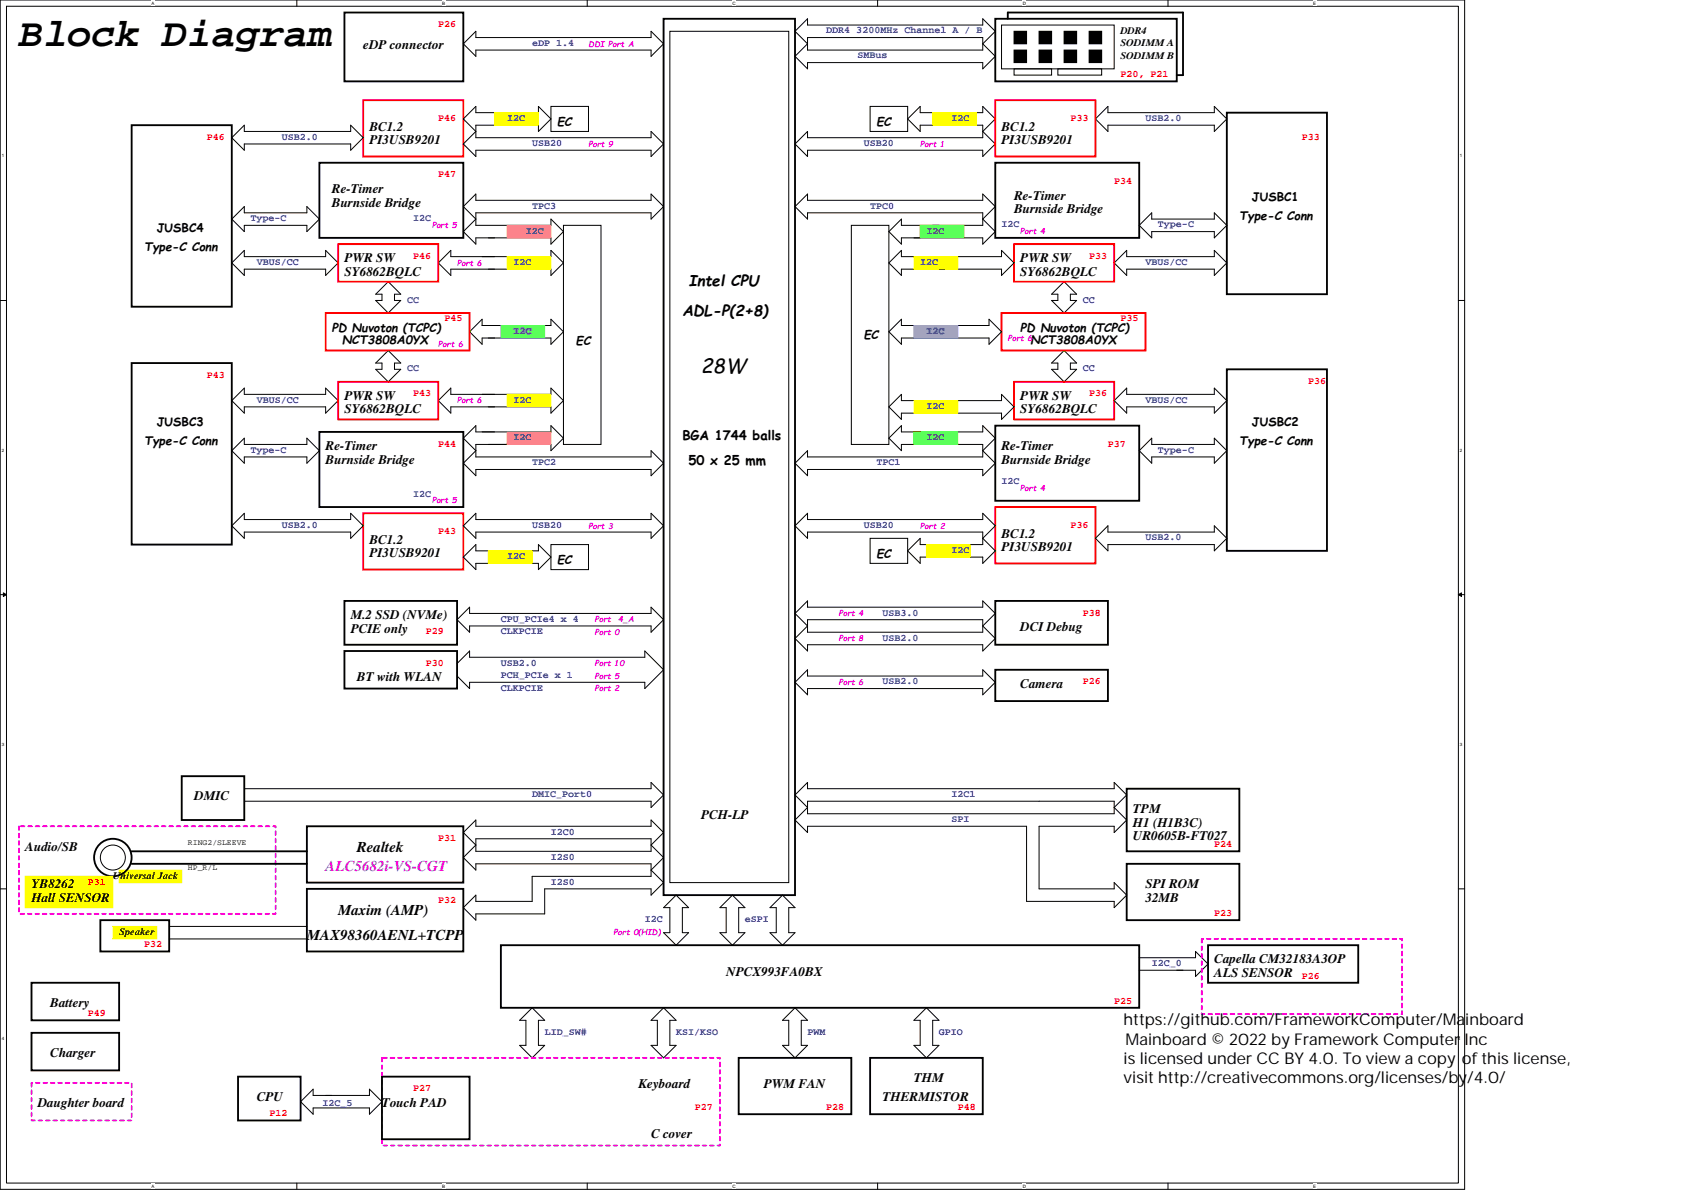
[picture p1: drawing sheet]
<svg xmlns="http://www.w3.org/2000/svg" width="297mm" height="210mm" viewBox="0 0 297 210" stroke-linecap="round" stroke-linejoin="round" font-family="sans-serif">
<path d="M0 0h255.6v207.5h-255.6zM1.1 1.1h253.4v205.3h-253.4z" fill="none" stroke="#000" stroke-width=".17"/>
<g fill="#fff">
<path d="M26.5 .1h.5v.9h-.5z"/>
<path d="M26.5 206.5h.5v.9h-.5z"/>
</g>
<path d="M51.8 0v1.1M51.8 206.4v1.1" fill="none" stroke="#000" stroke-width=".17"/>
<g fill="#fff">
<path d="M77.1 .1h.6v.9h-.6z"/>
<path d="M77.1 206.5h.6v.9h-.6z"/>
</g>
<path d="M102.5 0v1.1M102.5 206.4v1.1" fill="none" stroke="#000" stroke-width=".17"/>
<g fill="#fff">
<path d="M127.8 .1h.6v.9h-.6z"/>
<path d="M127.8 206.5h.6v.9h-.6z"/>
</g>
<path d="M153.2 0v1.1M153.2 206.4v1.1" fill="none" stroke="#000" stroke-width=".17"/>
<g fill="#fff">
<path d="M178.5 .1h.6v.9h-.6z"/>
<path d="M178.5 206.5h.6v.9h-.6z"/>
</g>
<path d="M203.8 0v1.1M203.8 206.4v1.1" fill="none" stroke="#000" stroke-width=".17"/>
<g fill="#fff">
<path d="M229.2 .1h.5v.9h-.5z"/>
<path d="M229.2 206.5h.5v.9h-.5z"/>
<path d="M.3 26.8h.5v.8h-.5z"/>
<path d="M254.8 26.8h.4v.8h-.4z"/>
<path d="M.3 78.1h.5v.9h-.5z"/>
<path d="M254.8 78.1h.4v.9h-.4z"/>
</g>
<path d="M0 52.4h1.1M254.5 52.4h1.1" fill="none" stroke="#000" stroke-width=".17"/>
<g fill="#fff">
<path d="M.3 129.4h.5v.9h-.5z"/>
<path d="M254.8 129.4h.4v.9h-.4z"/>
</g>
<path d="M0 103.8h1.1M.6 103.4l.5 .4-.5 .3zM254.5 103.8h1.1M254.5 103.8l.6-.4v.7z" fill="none" stroke="#000" stroke-width=".17"/>
<path d="M.6 103.4l.5 .4-.5 .3zM254.5 103.8l.6-.4v.7z" fill="#000"/>
<g fill="#fff">
<path d="M.3 180.8h.5v.8h-.5z"/>
<path d="M254.8 180.8h.4v.8h-.4z"/>
</g>
<path d="M83 5.5v1.1h30.6v-1.1l2.2 2.1-2.2 2.2v-1.1h-30.6v1.1l-2.1-2.2zM116.9 5.5h20.8v148.5h-20.8zM0 155.1h1.1M254.5 155.1h1.1" fill="none" stroke="#000" stroke-width=".17"/>
<path d="M3.3 144.2h44.8v15.3h-44.8z" fill="none" stroke="#f0f" stroke-width=".32" stroke-dasharray=".6 .6"/>
<path d="M115.8 3.3h22.9v152.9h-22.9zM53.6 144.2h27.3v9.8h-27.3z" fill="none" stroke="#000" stroke-width=".32"/>
<path d="M19.7 161.6h7.6v2.2h-7.6z" fill-rule="evenodd" fill="#ff0"/>
<path d="M19.7 161.6h7.6v2.2h-7.6z" fill="none" stroke="#ff0" stroke-width=".17"/>
<path d="M60.1 2.2h20.8v12h-20.8zM60.1 113.6h19.7v6.5h-19.7zM31.7 135.4h10.9v7.7h-10.9zM17.5 160.6h12v5.4h-12z" fill="none" stroke="#000" stroke-width=".32"/>
<path d="M20.8 151.8h10.9v2.2h-10.9z" fill-rule="evenodd" fill="#ff0"/>
<path d="M20.8 151.8h10.9v2.2h-10.9z" fill="none" stroke="#ff0" stroke-width=".17"/>
<g fill="none" stroke="#000" stroke-width=".17">
<path d="M83 18.6v1.1h11v-1.1l2.2 2.2-2.2 2.1v-1.1h-11v1.1l-2.1-2.1zM96.2 18.6h6.5v4.3h-6.5zM140.9 7.6l-2.2-2.1 2.2-2.2v1.1h30.6v-1.1l2.2 2.2-2.2 2.1M140.9 7.6v-1h30.6v1M140.9 7.6v1.1h30.6v-1.1M140.9 7.6l-2.2 2.2 2.2 2.2v-1.1h30.6v1.1l2.2-2.2-2.2-2.2M151.9 18.6h6.5v4.3h-6.5zM160.6 18.6v1.1h10.9v-1.1l2.2 2.2-2.2 2.1v-1.1h-10.9v1.1l-2.2-2.1zM174.8 4.4h19.7v7.6h-19.7zM177 12h6.5v1.1h-6.5zM177 5.5h2.2v2.1h-2.2zM177 8.7h2.2v2.2h-2.2z"/>
<path d="M181.3 5.5h2.2v2.1h-2.2zM181.3 8.7h2.2v2.2h-2.2zM184.6 12h7.7v1.1h-7.7zM185.7 5.5h2.2v2.1h-2.2zM185.7 8.7h2.2v2.2h-2.2zM190.1 5.5h2.2v2.1h-2.2zM190.1 8.7h2.2v2.2h-2.2zM40.5 24l2.1-2.2v1.1h18.6v-1.1l2.2 2.2-2.2 2.2v-1.1h-18.6v1.1zM42.6 36v1.1h11v-1.1l2.1 2.2-2.1 2.2v-1.1h-11v1.1l-2.1-2.2zM80.9 36l2.1-2.1v1.1h30.6v-1.1l2.2 2.1-2.2 2.2v-1.1h-30.6v1.1zM83 22.9v1.1h30.6v-1.1l2.2 2.2-2.2 2.2v-1.1h-30.6v1.1l-2.1-2.2zM83 38.2l-2.1 2.2 2.1 2.2v-1.1h3.3"/>
<path d="M83 38.2v1.1h13.2v-1.1l2.1 2.2-2.1 2.2v-1.1h-11M98.3 39.3h6.6v38.2h-6.6zM138.7 36l2.2-2.1v1.1h30.6v-1.1l2.2 2.1-2.2 2.2v-1.1h-30.6v1.1zM140.9 22.9v1.1h30.6v-1.1l2.2 2.2-2.2 2.2v-1.1h-30.6v1.1l-2.2-2.2zM148.6 39.3h6.5v38.2h-6.5zM163.9 39.3h-6.6v-1.1l-2.2 2.2 2.2 2.2v-1.1h3.3M171.5 38.2v1.1h-8.7M171.5 38.2l2.2 2.2-2.2 2.2v-1.1h-12M191.2 20.8l2.2-2.2v1.1h18.5v-1.1l2.2 2.2-2.2 2.1v-1.1h-18.5v1.1zM201 37.1v1.1h10.9v-1.1l2.2 2.2-2.2 2.2v-1.1h-10.9v1.1l-2.2-2.2zM40.5 45.9l2.1-2.2v1.1h14.2v-1.1l2.2 2.2-2.2 2.2v-1.1h-14.2v1.1zM65.6 51.3l2.2-2.2 2.1 2.2h-1.1v1.1h1.1l-2.1 2.2-2.2-2.2h1.1v-1.1z"/>
<path d="M84.1 56.8h12.1v-1.1l2.1 2.2-2.1 2.2v-1.1h-11M84.1 44.8h12.1v-1.1l2.1 2.2-2.1 2.2v-1.1h-11M84.1 56.8v-1.1l-2.1 2.2 2.1 2.2v-1.1h2.2M84.1 56.8h2.2M86.3 44.8h-7.6v-1.1l-2.2 2.2 2.2 2.2v-1.1h7.6M160.6 56.8h12v-1.1l2.2 2.2-2.2 2.2v-1.1h-15.3v1.1l-2.2-2.2 2.2-2.2v1.1h4.4M162.8 44.8h12v-1.1l2.2 2.2-2.2 2.2v-1.1h-10.9M165 44.8h-7.7v-1.1l-2.2 2.2 2.2 2.2v-1.1h7.7M185.7 49.1l2.2 2.2h-1.1v1.1h1.1l-2.2 2.2-2.2-2.2h1.1v-1.1h-1.1zM196.6 43.7v1.1h15.3v-1.1l2.2 2.2-2.2 2.2v-1.1h-15.3v1.1l-2.1-2.2zM42.6 67.7v1.1h14.2v-1.1l2.2 2.2-2.2 2.2v-1.1h-14.2v1.1l-2.1-2.2zM42.6 76.5v1h11v-1l2.1 2.1-2.1 2.2v-1.1h-11v1.1l-2.1-2.2z"/>
<path d="M67.8 61.2l2.1 2.1h-1.1v1.1h1.1l-2.1 2.2-2.2-2.2h1.1v-1.1h-1.1zM83 78.6v1.1h30.6v-1.1l2.2 2.2M83 78.6l-2.1 2.2 2.1 2.2v-1.1h30.6M84.1 75.4h12.1v-1.1l2.1 2.2-2.1 2.1v-1.1h-11M84.1 68.8h12.1v-1.1l2.1 2.2-2.1 2.2v-1.1h-11M86.3 68.8h-7.6v-1.1l-2.2 2.2 2.2 2.2v-1.1h7.6M86.3 75.4h-3.3v-1.1l-2.1 2.2 2.1 2.1M89.6 77.5h-6.6v1.1M159.5 75.4h12v-1.1l2.2 2.2-2.2 2.1M160.6 75.4h-3.3v-1.1l-2.2 2.2 2.2 2.1v-1.1h6.6M160.6 77.5h10.9v1.1M162.8 69.9h12v-1.1l2.2 2.2-2.2 2.2v-1.1h-17.5v1.1l-2.2-2.2 2.2-2.2v1.1h7.7"/>
<path d="M183.5 63.3l2.2-2.1 2.2 2.1h-1.1v1.1h1.1l-2.2 2.2-2.2-2.2h1.1v-1.1zM196.6 67.7v1.1h15.3v-1.1l2.2 2.2-2.2 2.2v-1.1h-15.3v1.1l-2.1-2.2zM201 76.5v1h10.9v-1l2.2 2.1-2.2 2.2v-1.1h-10.9v1.1l-2.2-2.2zM40.5 91.7l2.1-2.1v1.1h18.6v-1.1l2.2 2.1-2.2 2.2v-1.1h-18.6v1.1zM80.9 91.7l2.1-2.1v1.1h30.6v-1.1l2.2 2.1-2.2 2.2v-1.1h-30.6v1.1zM83 95v1.1h11v-1.1l2.2 2.2-2.2 2.2v-1.1h-11v1.1l-2.1-2.2zM96.2 95h6.5v4.4h-6.5zM138.7 80.8l2.2-2.2v1.1h30.6v-1.1l2.2 2.2-2.2 2.2v-1.1h-30.6v1.1zM138.7 91.7l2.2-2.1v1.1h30.6v-1.1l2.2 2.1-2.2 2.2v-1.1h-30.6v1.1zM151.9 93.9h6.5v4.4h-6.5zM160.6 93.9v1.1h10.9v-1.1l2.2 2.2-2.2 2.2v-1.1h-10.9v1.1l-2.2-2.2zM191.2 93.9l2.2-2.2v1.1h18.5v-1.1l2.2 2.2-2.2 2.2v-1.1h-18.5v1.1z"/>
<path d="M79.8 108.1l2.2-2.2v1.1h31.6v-1.1l2.2 2.2-2.2 2.2v-1.1h-31.6v1.1zM79.8 115.8l2.2-2.2v1.1h30.5v-1.1l3.3 3.3-3.3 3.2v-1.1h-30.5v1.1l-2.2-2.1M140.9 116.9v1.1h30.6v-1.1l2.2 2.1-2.2 2.2v-1.1h-30.6v1.1l-2.2-2.2zM140.9 104.9v1h30.6v-1l2.2 2.1-2.2 2.2 2.2 2.2-2.2 2.2v-1.1h-30.6v1.1l-2.2-2.2 2.2-2.2-2.2-2.2zM140.9 108.1h30.6v2.2h-30.6zM42.6 137.6h71v-1.1l2.2 2.2-2.2 2.2v-1.1h-71M83 147.4l-2.1-2.1 2.1-2.2v1.1h30.6v-1.1l2.2 2.2-2.2 2.1 2.2 2.2-2.2 2.2M83 146.4h30.6v2.1h-30.6zM83 147.4l-2.1 2.2 2.1 2.2v-1.1h30.6v1.1M83 156.2v1.1h9.9v-4.4h20.7v-1.1l2.2 2.2-2.2 2.2v-1.1h-18.5v4.4h-12.1v1.1l-2.1-2.2zM115.8 158.4l2.2-2.2 2.2 2.2h-1.1v4.3h1.1l-2.2 2.2-2.2-2.2h1.1v-4.3zM127.8 156.2l2.2 2.2h-1.1v4.3h1.1l-2.2 2.2-2.2-2.2h1.1v-4.3h-1.1z"/>
<path d="M136.6 156.2l2.1 2.2h-1v4.3h1l-2.1 2.2-2.2-2.2h1.1v-4.3h-1.1zM140.9 140.9l-2.2 2.2 2.2 2.2v-1.1h38.3v13.1h15.3v1.1l2.1-2.2-2.1-2.2v1.1h-13.2v-10.9h13.2v1.1l2.1-2.2-2.1-2.2M140.9 140.9v1.1h53.6v-1.1M140.9 140.9l-2.2-2.2 2.2-2.2v1.1h53.6v-1.1l2.1 2.2-2.1 2.2M140.9 140.9v-1.1h53.6v1.1M29.5 161.6h24.1M29.5 163.8h24.1M90.7 178l2.2-2.2 2.2 2.2h-1.1v4.4h1.1l-2.2 2.2-2.2-2.2h1.1v-4.4zM115.8 175.8l2.2 2.2h-1.1v4.4h1.1l-2.2 2.2-2.2-2.2h1.1v-4.4h-1.1zM136.6 178l2.1-2.2 2.2 2.2h-1.1v4.4h1.1l-2.2 2.2-2.1-2.2h1.1v-4.4zM159.5 178l2.2-2.2 2.2 2.2h-1.1v4.4h1.1l-2.2 2.2-2.2-2.2h1.1v-4.4zM198.8 167.1h9.8v-1.1l2.2 2.2-2.2 2.2v-1.1h-3.2"/>
<path d="M198.8 169.3h7.7M56.8 191.1h7.7v-1.1l2.2 2.2-2.2 2.2v-1.1h-9.9v1.1l-2.1-2.2 2.1-2.2v1.1h3.3"/>
<circle cx="19.7" cy="149.6" r="2.18"/>
</g>
<path d="M5.5 189h17.5v6.5h-17.5zM66.7 184.6h58.9v15.3h-58.9z" fill="none" stroke="#f0f" stroke-width=".32" stroke-dasharray=".6 .6"/>
<g fill="none" stroke="#000" stroke-width=".32">
<path d="M173.7 3.3h31.7v10.9h-31.7zM175.9 3.3v-1.1h30.6v10.9h-1.1M214.1 19.7h17.5v31.6h-17.5zM23 21.8h17.5v31.7h-17.5zM55.7 28.4h25.2v13.1h-25.2zM173.7 28.4h25.1v13.1h-25.1zM23 63.3h17.5v31.7h-17.5zM55.7 75.4h25.2v13.1h-25.2zM173.7 74.3h25.1v13.1h-25.1zM214.1 64.4h17.5v31.7h-17.5zM60.1 104.9h19.7v7.6h-19.7zM173.7 116.9h19.7v5.4h-19.7z"/>
<path d="M173.7 104.9h19.7v7.6h-19.7zM196.6 137.6h19.7v10.9h-19.7zM23 148.5h30.6M23 150.7h30.6M53.6 155.1h27.3v10.9h-27.3zM196.6 150.7h19.7v9.9h-19.7zM5.5 171.5h15.3v6.5h-15.3zM87.4 164.9h111.4v10.9h-111.4zM210.8 164.9h26.2v6.6h-26.2zM5.5 180.2h15.3v6.6h-15.3zM41.5 187.9h11v7.6h-11zM66.7 187.9h15.3v10.9h-15.3z"/>
<path d="M128.9 184.6h19.7v9.8h-19.7zM151.9 184.6h19.6v9.8h-19.6z"/>
<circle cx="19.7" cy="149.6" r="3.3"/>
</g>
<path d="M63.4 17.5h17.5v9.8h-17.5zM173.7 17.5h17.5v9.8h-17.5zM56.8 54.6h25.2v6.6h-25.2zM59 42.6h17.5v6.5h-17.5zM174.8 54.6h25.1v6.6h-25.1zM177 42.6h17.5v6.5h-17.5zM59 66.6h17.5v6.6h-17.5zM177 66.6h17.5v6.6h-17.5zM63.4 89.6h17.5v9.8h-17.5zM173.7 88.5h17.5v9.8h-17.5z" fill="none" stroke="#f00" stroke-width=".32"/>
<g fill="#000">
<path d="M177 5.5h2.2v2.1h-2.2z" fill-rule="evenodd"/>
<path d="M177 8.7h2.2v2.2h-2.2z" fill-rule="evenodd"/>
<path d="M181.3 5.5h2.2v2.1h-2.2z" fill-rule="evenodd"/>
<path d="M181.3 8.7h2.2v2.2h-2.2z" fill-rule="evenodd"/>
<path d="M185.7 5.5h2.2v2.1h-2.2z" fill-rule="evenodd"/>
<path d="M185.7 8.7h2.2v2.2h-2.2z" fill-rule="evenodd"/>
<path d="M190.1 5.5h2.2v2.1h-2.2z" fill-rule="evenodd"/>
<path d="M190.1 8.7h2.2v2.2h-2.2z" fill-rule="evenodd"/>
</g>
<path d="M88.5 39.3h7.7v2.2h-7.7z" fill-rule="evenodd" fill="#ff8040"/>
<path d="M88.5 39.3h7.7v2.2h-7.7z" fill="none" stroke="#ff8040" stroke-width=".17"/>
<path d="M88.5 75.4h7.7v2.1h-7.7z" fill-rule="evenodd" fill="#ff8040"/>
<path d="M88.5 75.4h7.7v2.1h-7.7z" fill="none" stroke="#ff8040" stroke-width=".17"/>
<path d="M88.5 44.8h7.7v2.2h-7.7z" fill-rule="evenodd" fill="#ff0"/>
<path d="M88.5 44.8h7.7v2.2h-7.7z" fill="none" stroke="#ff0" stroke-width=".17"/>
<path d="M160.6 39.3h7.6v2.2h-7.6z" fill-rule="evenodd" fill="#80ff00"/>
<path d="M160.6 39.3h7.6v2.2h-7.6z" fill="none" stroke="#80ff00" stroke-width=".17"/>
<path d="M159.5 75.4h7.6v2.1h-7.6z" fill-rule="evenodd" fill="#80ff00"/>
<path d="M159.5 75.4h7.6v2.1h-7.6z" fill="none" stroke="#80ff00" stroke-width=".17"/>
<path d="M86.3 19.7h7.7v2.1h-7.7z" fill-rule="evenodd" fill="#ff0"/>
<path d="M86.3 19.7h7.7v2.1h-7.7z" fill="none" stroke="#ff0" stroke-width=".17"/>
<path d="M85.2 96.1h7.7v2.2h-7.7z" fill-rule="evenodd" fill="#ff0"/>
<path d="M85.2 96.1h7.7v2.2h-7.7z" fill="none" stroke="#ff0" stroke-width=".17"/>
<path d="M162.8 19.7h7.6v2.1h-7.6z" fill-rule="evenodd" fill="#ff0"/>
<path d="M162.8 19.7h7.6v2.1h-7.6z" fill="none" stroke="#ff0" stroke-width=".17"/>
<path d="M161.7 95h7.6v2.2h-7.6z" fill-rule="evenodd" fill="#ff0"/>
<path d="M161.7 95h7.6v2.2h-7.6z" fill="none" stroke="#ff0" stroke-width=".17"/>
<path d="M159.5 44.8h7.6v2.2h-7.6z" fill-rule="evenodd" fill="#ff0"/>
<path d="M159.5 44.8h7.6v2.2h-7.6z" fill="none" stroke="#ff0" stroke-width=".17"/>
<path d="M159.5 69.9h7.6v2.2h-7.6z" fill-rule="evenodd" fill="#ff0"/>
<path d="M159.5 69.9h7.6v2.2h-7.6z" fill="none" stroke="#ff0" stroke-width=".17"/>
<path d="M88.5 68.8h7.7v2.2h-7.7z" fill-rule="evenodd" fill="#ff0"/>
<path d="M88.5 68.8h7.7v2.2h-7.7z" fill="none" stroke="#ff0" stroke-width=".17"/>
<path d="M159.5 56.8h7.6v2.2h-7.6z" fill-rule="evenodd" fill="#8080ff"/>
<path d="M159.5 56.8h7.6v2.2h-7.6z" fill="none" stroke="#8080ff" stroke-width=".17"/>
<path d="M87.4 56.8h7.7v2.2h-7.7z" fill-rule="evenodd" fill="#0ff"/>
<path d="M87.4 56.8h7.7v2.2h-7.7z" fill="none" stroke="#0ff" stroke-width=".17"/>
<path d="M115.8 80.8l-2.2 2.2v-1.1" fill="none" stroke="#000" stroke-width=".17"/>
<path d="M4.4 152.9h15.3v5.5h-15.3z" fill-rule="evenodd" fill="#ff0"/>
<path d="M4.4 152.9h15.3v5.5h-15.3z" fill="none" stroke="#ff0" stroke-width=".17"/>
<path d="M209.7 163.8h35v13.1h-35z" fill="none" stroke="#f0f" stroke-width=".32" stroke-dasharray=".6 .6"/>
<text font-size="7" x="3.3" y="8">Block Diagram</text>
<text font-size="3.5" x="122.4" y="65">28W</text>
<g font-size="2.8">
<text x="196.1" y="178.9">https://github.com/FrameworkComputer/Mainboard</text>
<text x="196.1" y="185.7">is licensed under CC BY 4.0. To view a copy of this license,</text>
<text x="196.4" y="182.3">Mainboard © 2022 by Framework Computer Inc</text>
<text x="196.1" y="189">visit http://creativecommons.org/licenses/by/4.0/</text>
</g>
<g font-size="2.6">
<text x="120.2" y="49.8">Intel CPU</text>
<text x="119.1" y="55.1">ADL-P(2+8)</text>
<text x="62.3" y="148.7">Realtek</text>
<text x="59" y="159.6">Maxim (AMP)</text>
<text x="53.6" y="164">MAX98360AENL+TCPP</text>
</g>
<text font-size="2.6" fill="#8000ff" x="56.8" y="152">ALC5682i-VS-CGT</text>
<g font-size="2.3">
<text x="63.4" y="8.6">eDP connector</text>
<text x="64.5" y="22.8">BC1.2</text>
<text x="174.8" y="22.8">BC1.2</text>
<text x="64.5" y="25.2">PI3USB9201</text>
<text x="174.8" y="25.2">PI3USB9201</text>
<text x="57.9" y="33.7">Re-Timer</text>
<text x="177" y="34.8">Re-Timer</text>
<text x="57.9" y="36.1">Burnside Bridge</text>
<text x="177" y="37.2">Burnside Bridge</text>
<text x="60.1" y="45.7">PWR SW</text>
<text x="178.1" y="45.7">PWR SW</text>
<text x="60.1" y="48.1">SY6862BQLC</text>
<text x="178.1" y="48.1">SY6862BQLC</text>
<text x="60.1" y="69.8">PWR SW</text>
<text x="178.1" y="69.8">PWR SW</text>
<text x="60.1" y="72.1">SY6862BQLC</text>
<text x="119.1" y="76.8">BGA 1744 balls</text>
<text x="178.1" y="72.1">SY6862BQLC</text>
<text x="56.8" y="78.5">Re-Timer</text>
<text x="56.8" y="80.9">Burnside Bridge</text>
<text x="120.2" y="81.2">50 x 25 mm</text>
<text x="174.8" y="78.5">Re-Timer</text>
<text x="174.8" y="80.9">Burnside Bridge</text>
<text x="64.5" y="94.9">BC1.2</text>
<text x="174.8" y="93.8">BC1.2</text>
<text x="64.5" y="97.3">PI3USB9201</text>
<text x="174.8" y="96.2">PI3USB9201</text>
<text x="61.2" y="108">M.2 SSD (NVMe)</text>
<text x="61.2" y="110.4">PCIE only</text>
<text x="178.1" y="110.2">DCI Debug</text>
<text x="62.3" y="118.9">BT with WLAN</text>
<text x="178.1" y="120">Camera</text>
<text x="33.9" y="139.7">DMIC</text>
<text x="122.4" y="142.9">PCH-LP</text>
<text x="197.7" y="141.8">TPM</text>
<text x="4.4" y="148.4">Audio/SB</text>
<text x="197.7" y="144.2">H1 (H1B3C)</text>
<text x="197.7" y="146.6">UR0605B-FT027</text>
<text x="5.5" y="155">YB8262</text>
<text x="199.9" y="155">SPI ROM</text>
<text x="5.5" y="157.3">Hall SENSOR</text>
<text x="199.9" y="157.3">32MB</text>
<text x="126.7" y="170.2">NPCX993FA0BX</text>
<text x="211.9" y="170.4">ALS SENSOR</text>
<text x="211.9" y="168.1">Capella CM32183A3OP</text>
<text x="8.8" y="175.7">Battery</text>
<text x="8.8" y="184.4">Charger</text>
<text x="111.4" y="189.9">Keyboard</text>
<text x="133.3" y="189.9">PWM FAN</text>
<text x="159.5" y="188.8">THM</text>
<text x="6.6" y="193.2">Daughter board</text>
<text x="44.8" y="192.1">CPU</text>
<text x="66.7" y="193.2">Touch PAD</text>
<text x="154" y="192.1">THERMISTOR</text>
<text x="113.6" y="198.6">C cover</text>
</g>
<g font-size="2.1">
<text x="97.2" y="21.9">EC</text>
<text x="152.9" y="21.9">EC</text>
<text x="218.5" y="35">JUSBC1</text>
<text x="27.3" y="40.5">JUSBC4</text>
<text x="216.3" y="38.3">Type-C Conn</text>
<text x="25.2" y="43.8">Type-C Conn</text>
<text x="57.9" y="58">PD Nuvoton (TCPC)</text>
<text x="150.8" y="59.1">EC</text>
<text x="178.1" y="58">PD Nuvoton (TCPC)</text>
<text x="59.7" y="60.1">NCT3808A0YX</text>
<text x="100.5" y="60.2">EC</text>
<text x="179.9" y="60.1">NCT3808A0YX</text>
<text x="25.2" y="77.6">Type-C Conn</text>
<text x="27.3" y="74.4">JUSBC3</text>
<text x="216.3" y="77.6">Type-C Conn</text>
<text x="218.5" y="74.4">JUSBC2</text>
<text x="97.2" y="98.4">EC</text>
<text x="152.9" y="97.3">EC</text>
</g>
<g font-size="1.7" fill="#f00">
<text x="76.5" y="4.7">P26</text>
<text x="195.5" y="13.5">P20, P21</text>
<text x="76.5" y="21.1">P46</text>
<text x="186.8" y="21.1">P33</text>
<text x="36.1" y="24.4">P46</text>
<text x="227.2" y="24.4">P33</text>
<text x="76.5" y="30.9">P47</text>
<text x="194.4" y="32">P34</text>
<text x="72.1" y="45.1">P46</text>
<text x="190.1" y="45.1">P33</text>
<text x="77.6" y="56.1">P45</text>
<text x="195.5" y="56.1">P35</text>
<text x="36.1" y="65.9">P43</text>
<text x="72.1" y="69.2">P43</text>
<text x="190.1" y="69.2">P36</text>
<text x="228.3" y="67">P36</text>
<text x="76.5" y="77.9">P44</text>
<text x="193.4" y="77.9">P37</text>
<text x="76.5" y="93.2">P43</text>
<text x="186.8" y="92.1">P36</text>
<text x="189" y="107.4">P38</text>
<text x="74.3" y="110.7">P29</text>
<text x="74.3" y="116.1">P30</text>
<text x="189" y="119.4">P26</text>
<text x="76.5" y="146.7">P31</text>
<text x="211.9" y="147.8">P24</text>
<text x="15.3" y="154.4">P31</text>
<text x="76.5" y="157.6">P32</text>
<text x="211.9" y="159.8">P23</text>
<text x="25.2" y="165.3">P32</text>
<text x="227.2" y="170.7">P26</text>
<text x="15.3" y="177.3">P49</text>
<text x="194.4" y="175.1">P25</text>
<text x="72.1" y="190.4">P27</text>
<text x="47" y="194.8">P12</text>
<text x="121.3" y="193.7">P27</text>
<text x="144.2" y="193.7">P28</text>
<text x="167.1" y="193.7">P48</text>
</g>
<g font-size="1.7" fill="#00f">
<text x="144.2" y="5.8">DDR4 3200MHz Channel A / B</text>
<text x="92.9" y="8">eDP 1.4</text>
<text x="149.7" y="10.2">SMBus</text>
<text x="88.5" y="21.1">I2C</text>
<text x="166.1" y="21.1">I2C</text>
<text x="199.9" y="21.1">USB2.0</text>
<text x="49.2" y="24.4">USB2.0</text>
<text x="92.9" y="25.5">USB20</text>
<text x="150.8" y="25.5">USB20</text>
<text x="43.7" y="38.6">Type-C</text>
<text x="72.1" y="38.6">I2C</text>
<text x="91.8" y="40.8">I2C</text>
<text x="92.9" y="36.4">TPC3</text>
<text x="151.9" y="36.4">TPC0</text>
<text x="161.7" y="40.8">I2C</text>
<text x="174.8" y="39.7">I2C</text>
<text x="202.1" y="39.7">Type-C</text>
<text x="44.8" y="46.2">VBUS/CC</text>
<text x="89.6" y="46.2">I2C</text>
<text x="160.6" y="46.2">I2C</text>
<text x="199.9" y="46.2">VBUS/CC</text>
<text x="71" y="52.8">CC</text>
<text x="189" y="52.8">CC</text>
<text x="89.6" y="58.2">I2C</text>
<text x="161.7" y="58.2">I2C</text>
<text x="71" y="64.8">CC</text>
<text x="189" y="64.8">CC</text>
<text x="44.8" y="70.3">VBUS/CC</text>
<text x="89.6" y="70.3">I2C</text>
<text x="161.7" y="71.4">I2C</text>
<text x="199.9" y="70.3">VBUS/CC</text>
<text x="89.6" y="76.8">I2C</text>
<text x="161.7" y="76.8">I2C</text>
<text x="43.7" y="79">Type-C</text>
<text x="92.9" y="81.2">TPC2</text>
<text x="152.9" y="81.2">TPC1</text>
<text x="202.1" y="79">Type-C</text>
<text x="72.1" y="86.6">I2C</text>
<text x="174.8" y="84.5">I2C</text>
<text x="49.2" y="92.1">USB2.0</text>
<text x="92.9" y="92.1">USB20</text>
<text x="150.8" y="92.1">USB20</text>
<text x="199.9" y="94.3">USB2.0</text>
<text x="88.5" y="97.6">I2C</text>
<text x="166.1" y="96.5">I2C</text>
<text x="154" y="107.4">USB3.0</text>
<text x="87.4" y="108.5">CPU_PCIe4 x 4</text>
<text x="87.4" y="110.7">CLKPCIE</text>
<text x="154" y="111.8">USB2.0</text>
<text x="87.4" y="116.1">USB2.0</text>
<text x="87.4" y="118.3">PCH_PCIe x 1</text>
<text x="154" y="119.4">USB2.0</text>
<text x="87.4" y="120.5">CLKPCIE</text>
<text x="92.9" y="139.1">DMIC_Port0</text>
<text x="166" y="139.1">I2C1</text>
<text x="166.1" y="143.4">SPI</text>
<text x="96.2" y="150">I2S0</text>
<text x="96.2" y="145.6">I2C0</text>
<text x="96.2" y="154.4">I2S0</text>
<text x="112.5" y="160.9">I2C</text>
<text x="130" y="160.9">eSPI</text>
<text x="201" y="168.6">I2C_0</text>
<text x="95.1" y="180.6">LID_SW#</text>
<text x="118" y="180.6">KSI/KSO</text>
<text x="140.9" y="180.6">PWM</text>
<text x="163.9" y="180.6">GPIO</text>
<text x="56.3" y="193">I2C_5</text>
</g>
<g font-size="1.7">
<text x="195.5" y="5.9">DDR4</text>
<text x="195.5" y="8.1">SODIMM A</text>
<text x="195.5" y="10.3">SODIMM B</text>
<text x="19.7" y="153.4">Universal Jack</text>
<text x="20.8" y="163.2">Speaker</text>
</g>
<g font-size="1.4" fill="#f0f">
<text x="102.7" y="8.1">DDI Port A</text>
<text x="102.7" y="25.6">Port 9</text>
<text x="160.6" y="25.6">Port 1</text>
<text x="75.4" y="39.8">Port 5</text>
<text x="178.1" y="40.9">Port 4</text>
<text x="79.8" y="46.3">Port 6</text>
<text x="175.9" y="59.4">Port 6</text>
<text x="76.5" y="60.5">Port 6</text>
<text x="79.8" y="70.4">Port 6</text>
<text x="75.4" y="87.8">Port 5</text>
<text x="178.1" y="85.7">Port 4</text>
<text x="102.7" y="92.2">Port 3</text>
<text x="160.6" y="92.2">Port 2</text>
<text x="146.4" y="107.5">Port 4</text>
<text x="103.8" y="108.6">Port</text>
<text x="103.8" y="110.8">Port 0</text>
<text x="107.9" y="108.6">4_A</text>
<text x="146.4" y="111.9">Port 8</text>
<text x="103.8" y="116.2">Port 10</text>
<text x="103.8" y="118.4">Port 5</text>
<text x="146.4" y="119.5">Port 6</text>
<text x="103.8" y="120.6">Port 2</text>
<text x="107.1" y="163.2">Port 0(HID)</text>
</g>
<g font-size="1.4">
<text x="32.8" y="147.5">RING2/SLEEVE</text>
<text x="32.8" y="151.9">HP_R/L</text>
</g>
<g font-size=".8">
<text x="26.5" y=".8">A</text>
<text x="77.1" y=".8">B</text>
<text x="127.8" y=".8">C</text>
<text x="178.5" y=".8">D</text>
<text x="229.2" y=".8">E</text>
<text x=".3" y="27.5">1</text>
<text x="254.8" y="27.5">1</text>
<text x=".3" y="78.8">2</text>
<text x="254.8" y="78.8">2</text>
<text x=".3" y="130.1">3</text>
<text x="254.8" y="130.1">3</text>
<text x=".3" y="181.5">4</text>
<text x="254.4" y="181.5">4</text>
<text x="26.5" y="207.2">A</text>
<text x="77.1" y="207.2">B</text>
<text x="127.8" y="207.2">C</text>
<text x="178.5" y="207.2">D</text>
<text x="229.2" y="207.2">E</text>
</g>
</svg>
